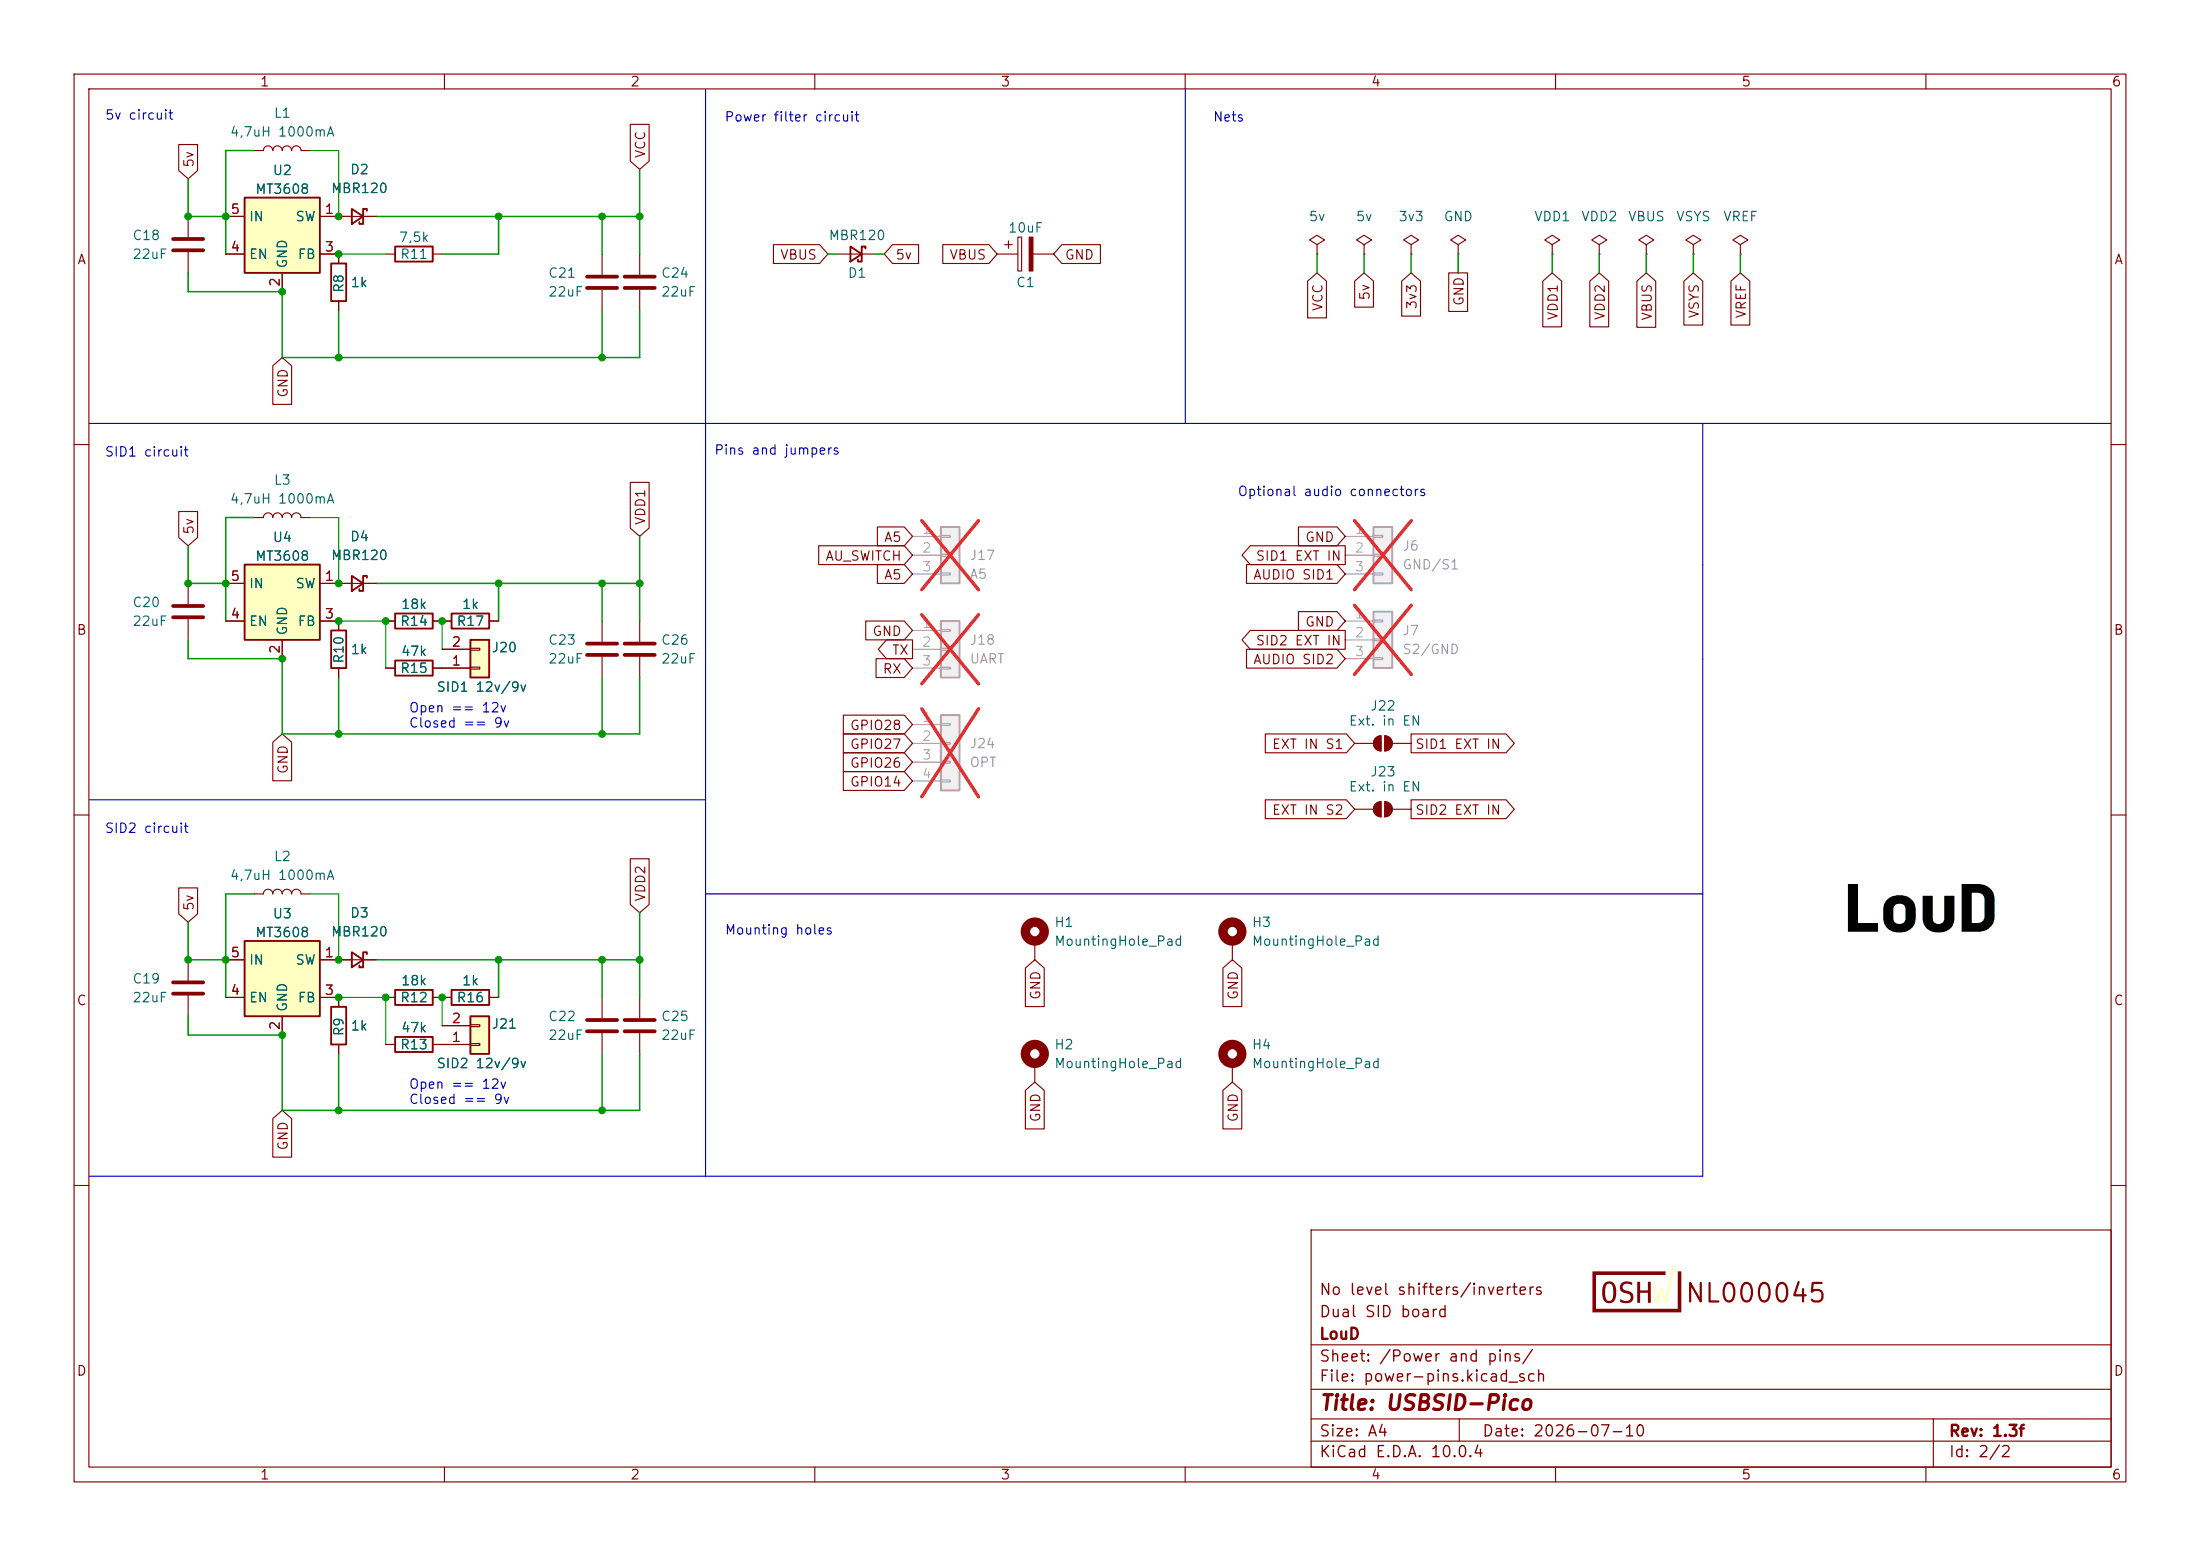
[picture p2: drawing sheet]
<svg xmlns="http://www.w3.org/2000/svg" width="297mm" height="210mm" viewBox="0 0 297 210" stroke-linecap="round" stroke-linejoin="round" font-family="sans-serif">
<g fill="none" stroke="#840000" stroke-width=".15">
<path d="M10 10h277v190h-277zM12 12h273v186h-273zM60 10v2M110 10v2M160 10v2M210 10v2M260 10v2M10 60h2M285 60h2M81.3 83.8v2.8M81.3 88.6v2.8M10 110h2"/>
<path d="M285 110h2M25.4 129.5v2.8M25.4 134.4v2.8M10 160h2M177 166h108v32h-108zM285 160h2M60 198v2M110 198v2M160 198v2M177 194.5h108M177 191.5h108M177 187.5h108"/>
<path d="M177 181.5h108M197 191.5v3M210 198v2M260 198v2M261 191.5v6.5"/>
</g>
<path d="M79.2 86.9h4.1M79.2 88.4h4.1M23.4 132.6h4M23.4 134.1h4" fill="none" stroke="#840000" stroke-width=".51"/>
<path d="M63.5 86.4h2.5v5h-2.5z" fill="#ffffc2"/>
<path d="M47.5 77.7l1.5 1-1.5 1.1zM49.5 78v-.3h-.5v2.1h-.5v-.3M63.5 86.4h2.5v5h-2.5zM47.5 128.5l1.5 1-1.5 1.1zM49.5 128.8v-.3h-.5v2.1h-.5v-.3" fill="none" stroke="#840000" stroke-width=".25"/>
<g fill="none" stroke="#840000" stroke-width=".15">
<path d="M234.9 33l1.1-.6-1.1-.6-1 .6 1 .6v1.3M234.9 34.3h.1M34.3 69.9h1.3a.64 .64 0 0 1 .6-.7 .64 .64 0 0 1 .6 .7 .64 .64 0 0 1 .7-.7 .64 .64 0 0 1 .6 .7 .64 .64 0 0 1 .6-.7 .64 .64 0 0 1 .7 .7 .64 .64 0 0 1 .6-.7 .64 .64 0 0 1 .6 .7h1.3M45.7 78.7h5.1M59.7 90.2h3.8M59.7 87.6h3.8M63.5 90h1.3v.3h-1.3zM63.5 87.5h1.3v.3h-1.3zM86.4 83.8v2.8M86.4 88.6v2.8M34.3 120.7h1.3a.64 .64 0 0 1 .6-.7 .64 .64 0 0 1 .6 .7 .64 .64 0 0 1 .7-.7 .64 .64 0 0 1 .6 .7 .64 .64 0 0 1 .6-.7 .64 .64 0 0 1 .7 .7 .64 .64 0 0 1 .6-.7 .64 .64 0 0 1 .6 .7h1.3M45.7 129.5h5.1"/>
<path d="M81.3 134.6v2.8M81.3 139.4v2.8M86.4 134.6v2.8M86.4 139.4v2.8M139.7 127v2.5M166.4 127v2.5M139.7 143.5v2.6M166.4 143.5v2.6"/>
</g>
<path d="M84.3 86.9h4.1M84.3 88.4h4.1M79.2 137.7h4.1M79.2 139.2h4.1M84.3 137.7h4.1M84.3 139.2h4.1" fill="none" stroke="#840000" stroke-width=".51"/>
<g fill="none" stroke="#840000" stroke-width="1.3">
<circle cx="139.7" cy="125.7" r="1.27"/>
<circle cx="166.4" cy="125.7" r="1.27"/>
<circle cx="139.7" cy="142.2" r="1.27"/>
<circle cx="166.4" cy="142.2" r="1.27"/>
</g>
<path d="M63.5 137.2h2.5v5h-2.5z" fill="#ffffc2"/>
<path d="M63.5 137.2h2.5v5h-2.5z" fill="none" stroke="#840000" stroke-width=".25"/>
<path d="M25.4 78.7v2.8M25.4 83.6v2.8M59.7 138.4h3.8M63.5 138.3h1.3v.3h-1.3zM59.7 141h3.8M63.5 140.8h1.3v.3h-1.3z" fill="none" stroke="#840000" stroke-width=".15"/>
<path d="M23.4 81.8h4M23.4 83.3h4" fill="none" stroke="#840000" stroke-width=".51"/>
<path d="M33 127h10.2v10.2h-10.2z" fill="#ffffc2"/>
<path d="M44.7 35.6h2v5h-2zM47.5 28.2l1.5 1-1.5 1zM49.5 28.4v-.2h-.5v2h-.5v-.2M53.3 33.3h5.1v2h-5.1zM33 127h10.2v10.2h-10.2zM53.3 133.6h5.1v2h-5.1zM61 133.6h5v2h-5z" fill="none" stroke="#840000" stroke-width=".25"/>
<g fill="none" stroke="#840000" stroke-width=".15">
<path d="M25.4 29.2v2.8M25.4 34v2.8M34.3 20.3h1.3a.64 .64 0 0 1 .6-.6 .64 .64 0 0 1 .6 .6 .64 .64 0 0 1 .7-.6 .64 .64 0 0 1 .6 .6 .64 .64 0 0 1 .6-.6 .64 .64 0 0 1 .7 .6 .64 .64 0 0 1 .6-.6 .64 .64 0 0 1 .6 .6h1.3M45.7 29.2h5.1M45.7 34.3v1.3M52.1 34.3h1.2M58.4 34.3h1.3M81.3 34.3v2.8M81.3 39.1v2.8M86.4 34.3v2.8M86.4 39.1v2.8M209.5 33l1.1-.6-1.1-.6-1 .6 1 .6v1.3"/>
<path d="M209.5 34.3h.1M215.9 33l1-.6-1-.6-1 .6 1 .6v1.3M215.9 34.3h.1M45.7 40.6v1.3M30.5 129.5h2.5M30.5 134.6h2.5M38.1 137.2v2.5M43.2 129.5h2.5M43.2 134.6h2.5M52.1 134.6h1.2M58.4 134.6h2.6M66 134.6h1.3"/>
</g>
<path d="M23.4 32.3h4M23.4 33.8h4M79.2 37.3h4.1M79.2 38.9h4.1M84.3 37.3h4.1M84.3 38.9h4.1" fill="none" stroke="#840000" stroke-width=".51"/>
<path d="M33 26.7h10.2v10.1h-10.2z" fill="#ffffc2"/>
<path d="M33 26.7h10.2v10.1h-10.2z" fill="none" stroke="#840000" stroke-width=".25"/>
<g fill="none" stroke="#840000" stroke-width=".15">
<path d="M30.5 29.2h2.5M30.5 34.3h2.5M38.1 36.8v2.6M43.2 29.2h2.5M43.2 34.3h2.5M177.8 33l1-.6-1-.6-1 .6 1 .6v1.3M177.8 34.3h.1M184.1 33l1.1-.6-1.1-.6-1 .6 1 .6v1.3M184.1 34.3h.1M190.5 33l1-.6-1-.6-1 .6 1 .6v1.3M190.5 34.3h.1M196.8 33l1.1-.6-1.1-.6-1 .6 1 .6v1.3"/>
<path d="M196.8 34.3h.1M182.9 109.2h2.5M185.7 108.5l.4-.2 .3-.1v2a1.02 1.02 0 0 1-.9-.6 1.02 1.02 0 0 1 .2-1.1zM186.9 108.2a1.02 1.02 0 0 1 1.1 1 1.02 1.02 0 0 1-1.1 1zM188 109.2h2.5"/>
</g>
<g fill="#840000" stroke="#840000" stroke-width=".15">
<path d="M186.9 108.2a1.02 1.02 0 0 1 1.1 1 1.02 1.02 0 0 1-1.1 1z"/>
<path d="M185.7 108.5l.4-.2 .3-.1v2a1.02 1.02 0 0 1-.9-.6 1.02 1.02 0 0 1 .2-1.1z"/>
</g>
<path d="M33 76.2h10.2v10.2h-10.2z" fill="#ffffc2"/>
<path d="M114.8 33.3l1.5 1-1.5 1zM116.8 33.5v-.2h-.5v2h-.5v-.2M33 76.2h10.2v10.2h-10.2zM44.7 85.1h2v5.1h-2zM53.3 89.2h5.1v2h-5.1z" fill="none" stroke="#840000" stroke-width=".25"/>
<g fill="none" stroke="#840000" stroke-width=".15">
<path d="M113 34.3h5.1M134.6 34.3h2.8M135.6 33h1.1M136.1 32.5v1M137.4 32h.5v4.6h-.5zM139.4 34.3h2.8M222.2 33l1.1-.6-1.1-.6-1 .6 1 .6v1.3M222.2 34.3h.1M228.6 33l1-.6-1-.6-1 .6 1 .6v1.3M228.6 34.3h.1M30.5 78.7h2.5M43.2 78.7h2.5"/>
<path d="M30.5 83.8h2.5M38.1 86.4v2.5M43.2 83.8h2.5v1.3M45.7 90.2v1.2M52.1 90.2h1.2M58.4 90.2h1.3"/>
</g>
<path d="M138.9 32h.5v4.6h-.5z" fill="#840000" stroke="#840000" stroke-width=".15"/>
<path d="M185.4 82.6h2.6v7.6h-2.6z" fill="#f0f0f0"/>
<path d="M185.4 82.6h2.6v7.6h-2.6z" fill="none" stroke="#a1a1a1" stroke-width=".25"/>
<path d="M181.6 83.8h3.8M181.6 86.4h3.8M181.6 88.9h3.8M185.4 83.7h1.3v.2h-1.3zM185.4 86.2h1.3v.3h-1.3zM185.4 88.8h1.3v.2h-1.3z" fill="none" stroke="#a1a1a1" stroke-width=".15"/>
<path d="M182.9 81.7l7.6 9.3M190.5 81.7l-7.6 9.3" fill="none" stroke="#e12e31" stroke-width=".46"/>
<path d="M44.7 135.9h2v5.1h-2z" fill="none" stroke="#840000" stroke-width=".25"/>
<path d="M45.7 134.6v1.3M45.7 141v1.2" fill="none" stroke="#840000" stroke-width=".15"/>
<path d="M223.1 173h.4l.3 2.3 .3-1.5h.4l.3 1.5 .9-4.4h.4l-1.1 4.9h-.3l-.4-1.7-.4 1.7h-.4z" fill="#ffffc2"/>
<g fill="#840000">
<path d="M216.6 173.2l.5-.2a1 1 0 0 1 1.1 1.2v.6l-.2 .6-.2 .3-.4 .2a.99 .99 0 0 1-1.1-1.2v-.3h.4l.1 .8 .2 .3h.4l.3-.2 .1-1.3-.1-.4-.2-.3h-.3l-.3 .1-.1 .3-.1 .7h-.4l.1-.8z"/>
<path d="M218.9 173.2l.6-.3 .8 .2v.4l-.4-.2h-.4l-.3 .1-.1 .3 .1 .3 .9 .3 .3 .4 .1 .6-.2 .3-.2 .2-.7 .1-.7-.2v-.4l.5 .2 .5 .1 .3-.2 .1-.3-.1-.4-.9-.3-.3-.2-.1-.6z"/>
<path d="M221 173h.4v1.2h1.1v-1.2h.4v2.8h-.4v-1.3h-1.1v1.3h-.4z"/>
<path d="M215 171.6h9.8v.5h-9.3v4.5h11v-5h.5v5.5h-12z"/>
</g>
<path d="M185.4 71.1h2.6v7.6h-2.6z" fill="#f0f0f0"/>
<path d="M185.4 71.1h2.6v7.6h-2.6z" fill="none" stroke="#a1a1a1" stroke-width=".25"/>
<path d="M181.6 72.4h3.8M181.6 74.9h3.8M181.6 77.5h3.8M185.4 72.3h1.3v.2h-1.3zM185.4 74.8h1.3v.3h-1.3zM185.4 77.3h1.3v.3h-1.3z" fill="none" stroke="#a1a1a1" stroke-width=".15"/>
<path d="M182.9 70.3l7.6 9.3M190.5 70.3l-7.6 9.3" fill="none" stroke="#e12e31" stroke-width=".46"/>
<path d="M127 71.1h2.5v7.6h-2.5z" fill="#f0f0f0"/>
<path d="M127 71.1h2.5v7.6h-2.5z" fill="none" stroke="#a1a1a1" stroke-width=".25"/>
<path d="M123.2 72.4h3.8M123.2 74.9h3.8M123.2 77.5h3.8M127 72.3h1.3v.2h-1.3zM127 74.8h1.3v.3h-1.3zM127 77.3h1.3v.3h-1.3z" fill="none" stroke="#a1a1a1" stroke-width=".15"/>
<path d="M124.4 70.3l7.7 9.3M132.1 70.3l-7.7 9.3" fill="none" stroke="#e12e31" stroke-width=".46"/>
<path d="M127 83.8h2.5v7.6h-2.5z" fill="#f0f0f0"/>
<path d="M127 83.8h2.5v7.6h-2.5z" fill="none" stroke="#a1a1a1" stroke-width=".25"/>
<path d="M123.2 85.1h3.8M123.2 87.6h3.8M123.2 90.2h3.8M127 85h1.3v.2h-1.3zM127 87.5h1.3v.3h-1.3zM127 90h1.3v.3h-1.3z" fill="none" stroke="#a1a1a1" stroke-width=".15"/>
<path d="M124.4 83l7.7 9.3M132.1 83l-7.7 9.3" fill="none" stroke="#e12e31" stroke-width=".46"/>
<path d="M127 96.5h2.5v10.2h-2.5z" fill="#f0f0f0"/>
<path d="M127 96.5h2.5v10.2h-2.5z" fill="none" stroke="#a1a1a1" stroke-width=".25"/>
<path d="M123.2 97.8h3.8M127 97.7h1.3v.2h-1.3zM123.2 100.3h3.8M123.2 102.9h3.8M123.2 105.4h3.8M127 100.2h1.3v.3h-1.3zM127 102.7h1.3v.3h-1.3zM127 105.3h1.3v.2h-1.3z" fill="none" stroke="#a1a1a1" stroke-width=".15"/>
<path d="M124.4 95.7l7.7 11.8M132.1 95.7l-7.7 11.8" fill="none" stroke="#e12e31" stroke-width=".46"/>
<g fill="none" stroke="#840000" stroke-width=".15">
<path d="M24.1 19.5h2.6v3.5l-1.3 1.1-1.3-1.1zM85.1 16.8h2.5v4.9l-1.2 1.2-1.3-1.2zM30.5 29.2h2.5M30.5 34.3h2.5M38.1 36.8v2.6M43.2 34.3h2.5v1.3M43.2 29.2h4.3M49 29.2h1.8M104.4 33h6.2l1.2 1.3-1.2 1.3h-6.2zM120.5 33h3.5v2.6h-3.5l-1.1-1.3zM127.3 33h6.2l1.1 1.3-1.1 1.3h-6.2zM143.4 33h5.2v2.6h-5.2l-1.2-1.3z"/>
<path d="M176.5 37.9l1.3-1.1 1.3 1.1v5h-2.6zM182.9 37.9l1.2-1.1 1.3 1.1v3.6h-2.5zM189.2 37.9l1.3-1.1 1.3 1.1v4.8h-2.6zM195.6 36.8h2.5v5.2h-2.5zM208.3 37.9l1.2-1.1 1.3 1.1v6.2h-2.5zM214.6 37.9l1.3-1.1 1.3 1.1v6.2h-2.6zM221 37.9l1.2-1.1 1.3 1.1v6.3h-2.5zM227.3 37.9l1.3-1.1 1.3 1.1v6h-2.6zM233.7 37.9l1.2-1.1 1.3 1.1v6h-2.5zM36.8 49.4l1.3-1.1 1.3 1.1v5.2h-2.6zM45.7 40.6v1.3M24.1 69h2.6v3.5l-1.3 1.2-1.3-1.2z"/>
<path d="M30.5 78.7h2.5M43.2 78.7h4.3M49 78.7h1.8M85.1 65.1h2.5v6.2l-1.2 1.1-1.3-1.1zM110.5 73.7h11.6l1.1 1.2-1.1 1.3h-11.6zM118.4 76.2h3.7l1.1 1.3-1.1 1.2h-3.7zM118.4 71.1h3.7l1.1 1.3-1.1 1.3h-3.7zM168.3 76.2h12.2l1.1 1.3-1.1 1.2h-12.2zM168.8 73.7h12.8v2.5h-12.8l-1.1-1.3zM175.3 71.1h5.2l1.1 1.3-1.1 1.3h-5.2zM30.5 83.8h2.5M38.1 86.4v2.5"/>
<path d="M43.2 83.8h2.5v1.3M45.7 90.2v1.2M52.1 83.8h1.2M52.1 90.2h1.2M58.4 83.8h2.6M58.4 90.2h5.1M59.7 87.6h3.8M66 83.8h1.3M113.9 96.5h8.2l1.1 1.3-1.1 1.3h-8.2zM113.9 99.1h8.2l1.1 1.2-1.1 1.3h-8.2zM116.9 83.8h5.2l1.1 1.3-1.1 1.3h-5.2zM118.3 88.9h3.8l1.1 1.3-1.1 1.2h-3.8z"/>
<path d="M119.7 86.4h3.5v2.5h-3.5l-1.1-1.3zM168.3 87.6h12.2l1.1 1.3-1.1 1.3h-12.2zM168.8 85.1h12.8v2.5h-12.8l-1.1-1.2zM170.8 99.1h11l1.1 1.2-1.1 1.3h-11zM175.3 82.5h5.2l1.1 1.3-1.1 1.3h-5.2zM185.7 99.6l.4-.2 .3-.1v2a1.02 1.02 0 0 1-.9-.6 1.02 1.02 0 0 1 .2-1.1zM186.9 99.3a1.02 1.02 0 0 1 1.1 1 1.02 1.02 0 0 1-1.1 1zM190.5 99.1h12.8l1.1 1.2-1.1 1.3h-12.8zM24.1 119.8h2.6v3.5l-1.3 1.2-1.3-1.2zM36.8 100.2l1.3-1.1 1.3 1.1v5.2h-2.6zM85.1 115.9h2.5v6.2l-1.2 1.1-1.3-1.1zM113.9 101.6h8.2l1.1 1.3-1.1 1.2h-8.2z"/>
<path d="M113.9 104.1h8.2l1.1 1.3-1.1 1.3h-8.2zM170.8 107.9h11l1.1 1.3-1.1 1.3h-11zM182.9 100.3h2.5M188 100.3h2.5M190.5 107.9h12.8l1.1 1.3-1.1 1.3h-12.8zM30.5 129.5h2.5M30.5 134.6h2.5M38.1 137.2v2.5M43.2 134.6h2.5v1.3M43.2 129.5h4.3M49 129.5h1.8M52.1 134.6h1.2"/>
<path d="M58.4 134.6h2.6M59.7 138.4h3.8M66 134.6h1.3M138.4 130.7l1.3-1.2 1.3 1.2v5.2h-2.6zM165.1 130.7l1.3-1.2 1.2 1.2v5.2h-2.5zM36.8 151l1.3-1.1 1.3 1.1v5.2h-2.6zM45.7 141v1.2M52.1 141h1.2M58.4 141h5.1M138.4 147.2l1.3-1.1 1.3 1.1v5.2h-2.6zM165.1 147.2l1.3-1.1 1.2 1.1v5.2h-2.5z"/>
</g>
<g fill="#840000" stroke="#840000" stroke-width=".15">
<path d="M186.9 99.3a1.02 1.02 0 0 1 1.1 1 1.02 1.02 0 0 1-1.1 1z"/>
<path d="M185.7 99.6l.4-.2 .3-.1v2a1.02 1.02 0 0 1-.9-.6 1.02 1.02 0 0 1 .2-1.1z"/>
</g>
<path d="M53.3 82.8h5.1v2h-5.1zM61 82.8h5v2h-5zM53.3 140h5.1v2h-5.1z" fill="none" stroke="#840000" stroke-width=".25"/>
<path d="M95.2 12.1v146.7M160 11.9v45.3M12.1 57.2h272.9M229.9 57.2v101.6h-217.8M12.1 108h83.1M95.2 120.7h134.7" fill="none" stroke="#0000c2" stroke-width=".15"/>
<g fill="none" stroke="#009600" stroke-width=".2">
<path d="M25.4 36.8v2.6h12.7v8.9h48.3v-6.4M25.4 24.1v5.1h5.1M34.3 20.3h-3.8v14M50.8 29.2h35.6M67.3 29.2v5.1h-7.6M81.3 29.2v5.1M86.4 22.9v11.4M111.8 34.3h1.2M118.1 34.3h1.3M177.8 34.3v2.5M184.1 34.3v2.5M190.5 34.3v2.5"/>
<path d="M196.8 34.3v2.5M209.5 34.3v2.5M215.9 34.3v2.5M222.2 34.3v2.5M228.6 34.3v2.5M234.9 34.3v2.5M45.7 41.9v6.4M81.3 41.9v6.4M25.4 73.7v5h5.1M34.3 69.9h-3.8v13.9M50.8 78.7h35.6M67.3 78.7v5.1"/>
<path d="M81.3 78.7v5.1M86.4 72.4v11.4M25.4 86.4v2.5h12.7v10.2h48.3v-7.7M45.7 91.4v7.7M81.3 91.4v7.7M25.4 137.2v2.5h12.7v10.2h48.3v-7.7M25.4 124.5v5h5.1M34.3 120.7h-3.8v13.9M50.8 129.5h35.6M67.3 129.5v5.1M81.3 129.5v5.1M86.4 123.2v11.4"/>
<path d="M45.7 142.2v7.7M81.3 142.2v7.7"/>
</g>
<path d="M41.9 20.3h3.8v8.9M45.7 34.3h6.4M41.9 69.9h3.8v8.8M45.7 83.8h6.4v6.4M59.7 83.8v3.8M41.9 120.7h3.8v8.8M45.7 134.6h6.4v6.4M59.7 134.6v3.8" fill="none" stroke="#009600" stroke-width=".15"/>
<g fill="#009600" stroke="#009600" stroke-width=".14">
<circle cx="81.3" cy="29.2" r=".46"/>
<circle cx="86.4" cy="29.2" r=".46"/>
<circle cx="52.1" cy="83.8" r=".46"/>
<circle cx="45.7" cy="99.1" r=".46"/>
<circle cx="45.7" cy="83.8" r=".46"/>
<circle cx="67.3" cy="29.2" r=".46"/>
<circle cx="86.4" cy="78.7" r=".46"/>
<circle cx="81.3" cy="78.7" r=".46"/>
<circle cx="81.3" cy="48.3" r=".46"/>
<circle cx="67.3" cy="78.7" r=".46"/>
<circle cx="59.7" cy="83.8" r=".46"/>
<circle cx="25.4" cy="29.2" r=".46"/>
<circle cx="30.5" cy="29.2" r=".46"/>
<circle cx="30.5" cy="78.7" r=".46"/>
<circle cx="25.4" cy="78.7" r=".46"/>
<circle cx="45.7" cy="78.7" r=".46"/>
<circle cx="52.1" cy="134.6" r=".46"/>
<circle cx="45.7" cy="149.9" r=".46"/>
<circle cx="45.7" cy="129.5" r=".46"/>
<circle cx="45.7" cy="134.6" r=".46"/>
<circle cx="59.7" cy="134.6" r=".46"/>
<circle cx="81.3" cy="129.5" r=".46"/>
<circle cx="86.4" cy="129.5" r=".46"/>
<circle cx="67.3" cy="129.5" r=".46"/>
<circle cx="25.4" cy="129.5" r=".46"/>
<circle cx="30.5" cy="129.5" r=".46"/>
<circle cx="81.3" cy="99.1" r=".46"/>
<circle cx="38.1" cy="88.9" r=".46"/>
<circle cx="38.1" cy="39.4" r=".46"/>
<circle cx="45.7" cy="34.3" r=".46"/>
<circle cx="45.7" cy="48.3" r=".46"/>
<circle cx="45.7" cy="29.2" r=".46"/>
<circle cx="38.1" cy="139.7" r=".46"/>
<circle cx="81.3" cy="149.9" r=".46"/>
</g>
<text font-size="8.8" x="248.4" y="125.8">LouD</text>
<text font-size="2.5" fill="#840000" x="227.3" y="176.4">NL000045</text>
<text font-size="2" fill="#840000" x="178" y="190.8">Title: USBSID-Pico</text>
<g font-size="1.5" fill="#840000">
<text x="178" y="178.2">Dual SID board</text>
<text x="178" y="175.2">No level shifters/inverters</text>
<text x="178" y="184.2">Sheet: /Power and pins/</text>
<text x="178" y="181.2">LouD</text>
<text x="178" y="186.9">File: power-pins.kicad_sch</text>
<text x="178" y="197.1">KiCad E.D.A. 10.0.4</text>
<text x="178" y="194.3">Size: A4</text>
<text x="200" y="194.3">Date: 2026-07-10</text>
<text x="263" y="194.3">Rev: 1.3f</text>
<text x="263" y="197.1">Id: 2/2</text>
</g>
<g font-size="1.3" fill="#840000">
<text x="35" y="12">1</text>
<text x="85" y="12">2</text>
<text x="135" y="12">3</text>
<text x="185" y="12">4</text>
<text x="235" y="12">5</text>
<text x="285" y="12">6</text>
<text x="26.5" y="22.7" transform="rotate(-90 26.5 22.7)">5v</text>
<text x="87.4" y="21.4" transform="rotate(-90 87.4 21.4)">VCC</text>
<text x="10.3" y="36">A</text>
<text x="105.2" y="35.4">VBUS</text>
<text x="120.8" y="35.4">5v</text>
<text x="128.1" y="35.4">VBUS</text>
<text x="143.7" y="35.4">GND</text>
<text x="285.3" y="36">A</text>
<text x="185.2" y="40.6" transform="rotate(-90 185.2 40.6)">5v</text>
<text x="191.6" y="41.8" transform="rotate(-90 191.6 41.8)">3v3</text>
<text x="197.9" y="41.4" transform="rotate(-90 197.9 41.4)">GND</text>
<text x="178.9" y="42.1" transform="rotate(-90 178.9 42.1)">VCC</text>
<text x="210.6" y="43.3" transform="rotate(-90 210.6 43.3)">VDD1</text>
<text x="217" y="43.3" transform="rotate(-90 217 43.3)">VDD2</text>
<text x="223.3" y="43.4" transform="rotate(-90 223.3 43.4)">VBUS</text>
<text x="229.7" y="43.1" transform="rotate(-90 229.7 43.1)">VSYS</text>
<text x="236" y="43.1" transform="rotate(-90 236 43.1)">VREF</text>
<text x="39.2" y="53.8" transform="rotate(-90 39.2 53.8)">GND</text>
<text x="87.4" y="71" transform="rotate(-90 87.4 71)">VDD1</text>
<text x="26.5" y="72.2" transform="rotate(-90 26.5 72.2)">5v</text>
<text x="111.3" y="76">AU_SWITCH</text>
<text x="119.3" y="73.5">A5</text>
<text x="169.4" y="76">SID1 EXT IN</text>
<text x="176.1" y="73.5">GND</text>
<text x="119.3" y="78.5">A5</text>
<text x="169.1" y="78.5">AUDIO SID1</text>
<text x="10.3" y="86">B</text>
<text x="117.7" y="86.2">GND</text>
<text x="120.3" y="88.7">TX</text>
<text x="169.1" y="90">AUDIO SID2</text>
<text x="169.4" y="87.4">SID2 EXT IN</text>
<text x="176.1" y="84.9">GND</text>
<text x="285.3" y="86">B</text>
<text x="119.1" y="91.2">RX</text>
<text x="114.7" y="98.9">GPIO28</text>
<text x="114.7" y="101.4">GPIO27</text>
<text x="171.6" y="101.4">EXT IN S1</text>
<text x="191" y="101.4">SID1 EXT IN</text>
<text x="39.2" y="104.6" transform="rotate(-90 39.2 104.6)">GND</text>
<text x="114.7" y="103.9">GPIO26</text>
<text x="114.7" y="106.5">GPIO14</text>
<text x="171.6" y="110.3">EXT IN S2</text>
<text x="191" y="110.3">SID2 EXT IN</text>
<text x="26.5" y="123" transform="rotate(-90 26.5 123)">5v</text>
<text x="87.4" y="121.8" transform="rotate(-90 87.4 121.8)">VDD2</text>
<text x="10.3" y="136">C</text>
<text x="140.8" y="135" transform="rotate(-90 140.8 135)">GND</text>
<text x="167.4" y="135" transform="rotate(-90 167.4 135)">GND</text>
<text x="285.3" y="136">C</text>
<text x="39.2" y="155.4" transform="rotate(-90 39.2 155.4)">GND</text>
<text x="140.8" y="151.6" transform="rotate(-90 140.8 151.6)">GND</text>
<text x="167.4" y="151.6" transform="rotate(-90 167.4 151.6)">GND</text>
<text x="10.3" y="186">D</text>
<text x="285.3" y="186">D</text>
<text x="35" y="200">1</text>
<text x="85" y="200">2</text>
<text x="135" y="200">3</text>
<text x="185" y="200">4</text>
<text x="235" y="200">5</text>
<text x="285" y="200">6</text>
</g>
<g font-size="1.3" fill="#0000c2">
<text x="14.1" y="16.5">5v circuit</text>
<text x="97.7" y="16.7">Power filter circuit</text>
<text x="163.7" y="16.7">Nets</text>
<text x="14.1" y="61.9">SID1 circuit</text>
<text x="96.3" y="61.7">Pins and jumpers</text>
<text x="167" y="67.3">Optional audio connectors</text>
<text x="55.1" y="96.5">Open == 12v</text>
<text x="55.1" y="98.5">Closed == 9v</text>
<text x="14.1" y="112.7">SID2 circuit</text>
<text x="97.8" y="126.5">Mounting holes</text>
<text x="55.1" y="147.3">Open == 12v</text>
<text x="55.1" y="149.3">Closed == 9v</text>
</g>
<g font-size="1.3" fill="#006464">
<text x="36.9" y="16.2">L1</text>
<text x="31" y="18.8">4,7uH 1000mA</text>
<text x="36.7" y="23.9">U2</text>
<text x="47.2" y="23.8">D2</text>
<text x="34.4" y="26.5">MT3608</text>
<text x="44.6" y="26.4">MBR120</text>
<text x="17.8" y="32.7">C18</text>
<text x="17.8" y="35.3">22uF</text>
<text x="33.5" y="35.3">EN</text>
<text x="33.5" y="30.2">IN</text>
<text x="39.8" y="30.2">SW</text>
<text x="40.1" y="35.3">FB</text>
<text x="53.8" y="33">7,5k</text>
<text x="53.9" y="35.3">R11</text>
<text x="111.8" y="32.7">MBR120</text>
<text x="136" y="31.7">10uF</text>
<text x="176.6" y="30.2">5v</text>
<text x="183" y="30.2">5v</text>
<text x="188.7" y="30.2">3v3</text>
<text x="194.8" y="30.2">GND</text>
<text x="207" y="30.2">VDD1</text>
<text x="213.4" y="30.2">VDD2</text>
<text x="219.7" y="30.2">VBUS</text>
<text x="226.2" y="30.2">VSYS</text>
<text x="232.6" y="30.2">VREF</text>
<text x="39.1" y="36.3" transform="rotate(-90 39.1 36.3)">GND</text>
<text x="46.7" y="39.6" transform="rotate(-90 46.7 39.6)">R8</text>
<text x="47.3" y="39.1">1k</text>
<text x="73.9" y="37.8">C21</text>
<text x="73.9" y="40.3">22uF</text>
<text x="89.2" y="37.8">C24</text>
<text x="89.2" y="40.3">22uF</text>
<text x="114.4" y="37.8">D1</text>
<text x="137.1" y="39.1">C1</text>
<text x="36.9" y="65.7">L3</text>
<text x="31" y="68.3">4,7uH 1000mA</text>
<text x="34.4" y="76">MT3608</text>
<text x="36.7" y="73.5">U4</text>
<text x="44.6" y="75.9">MBR120</text>
<text x="47.2" y="73.4">D4</text>
<text x="17.8" y="82.3">C20</text>
<text x="33.5" y="79.7">IN</text>
<text x="39.8" y="79.7">SW</text>
<text x="54.1" y="82.5">18k</text>
<text x="62.3" y="82.5">1k</text>
<text x="17.8" y="84.8">22uF</text>
<text x="33.5" y="84.8">EN</text>
<text x="39.1" y="85.9" transform="rotate(-90 39.1 85.9)">GND</text>
<text x="40.1" y="84.8">FB</text>
<text x="46.7" y="89.7" transform="rotate(-90 46.7 89.7)">R10</text>
<text x="47.3" y="88.6">1k</text>
<text x="53.9" y="84.8">R14</text>
<text x="54.1" y="88.9">47k</text>
<text x="61.6" y="84.8">R17</text>
<text x="66.3" y="88.3">J20</text>
<text x="73.9" y="87.3">C23</text>
<text x="73.9" y="89.9">22uF</text>
<text x="89.2" y="87.3">C26</text>
<text x="89.2" y="89.9">22uF</text>
<text x="53.9" y="91.1">R15</text>
<text x="58.8" y="93.7">SID1 12v/9v</text>
<text x="182" y="98.3">Ext. in EN</text>
<text x="184.9" y="96.2">J22</text>
<text x="182" y="107.1">Ext. in EN</text>
<text x="184.9" y="105.1">J23</text>
<text x="31" y="119.1">4,7uH 1000mA</text>
<text x="36.9" y="116.5">L2</text>
<text x="36.7" y="124.3">U3</text>
<text x="47.2" y="124.2">D3</text>
<text x="142.2" y="125.4">H1</text>
<text x="168.9" y="125.4">H3</text>
<text x="33.5" y="130.5">IN</text>
<text x="34.4" y="126.8">MT3608</text>
<text x="39.8" y="130.5">SW</text>
<text x="44.6" y="126.7">MBR120</text>
<text x="142.2" y="128">MountingHole_Pad</text>
<text x="168.9" y="128">MountingHole_Pad</text>
<text x="17.8" y="133.1">C19</text>
<text x="17.8" y="135.6">22uF</text>
<text x="33.5" y="135.6">EN</text>
<text x="39.1" y="136.7" transform="rotate(-90 39.1 136.7)">GND</text>
<text x="40.1" y="135.6">FB</text>
<text x="53.9" y="135.6">R12</text>
<text x="54.1" y="133.3">18k</text>
<text x="61.6" y="135.6">R16</text>
<text x="62.3" y="133.3">1k</text>
<text x="46.7" y="139.9" transform="rotate(-90 46.7 139.9)">R9</text>
<text x="47.3" y="139.4">1k</text>
<text x="53.9" y="141.9">R13</text>
<text x="54.1" y="139.7">47k</text>
<text x="66.3" y="139.1">J21</text>
<text x="73.9" y="138.1">C22</text>
<text x="73.9" y="140.7">22uF</text>
<text x="89.2" y="138.1">C25</text>
<text x="89.2" y="140.7">22uF</text>
<text x="142.2" y="141.9">H2</text>
<text x="168.9" y="141.9">H4</text>
<text x="58.8" y="144.5">SID2 12v/9v</text>
<text x="142.2" y="144.5">MountingHole_Pad</text>
<text x="168.9" y="144.5">MountingHole_Pad</text>
</g>
<g font-size="1.3" fill="#a90000">
<text x="31" y="29.2">5</text>
<text x="43.7" y="29.2">1</text>
<text x="31" y="34.3">4</text>
<text x="43.7" y="34.3">3</text>
<text x="38.1" y="38.8" transform="rotate(-90 38.1 38.8)">2</text>
<text x="31" y="83.8">4</text>
<text x="31" y="78.7">5</text>
<text x="43.7" y="78.7">1</text>
<text x="43.7" y="83.8">3</text>
<text x="38.1" y="88.3" transform="rotate(-90 38.1 88.3)">2</text>
<text x="60.9" y="87.6">2</text>
<text x="60.9" y="90.1">1</text>
<text x="31" y="129.5">5</text>
<text x="43.7" y="129.5">1</text>
<text x="31" y="134.6">4</text>
<text x="43.7" y="134.6">3</text>
<text x="38.1" y="139.1" transform="rotate(-90 38.1 139.1)">2</text>
<text x="60.9" y="140.9">1</text>
<text x="60.9" y="138.4">2</text>
</g>
<g font-size="1.3" fill="#aaa">
<text x="124.4" y="72.4">1</text>
<text x="124.4" y="74.9">2</text>
<text x="124.4" y="77.4">3</text>
<text x="182.8" y="72.4">1</text>
<text x="182.8" y="74.9">2</text>
<text x="182.8" y="77.4">3</text>
<text x="182.8" y="83.8">1</text>
<text x="124.4" y="85.1">1</text>
<text x="124.4" y="87.6">2</text>
<text x="182.8" y="86.3">2</text>
<text x="182.8" y="88.9">3</text>
<text x="124.4" y="90.1">3</text>
<text x="124.4" y="97.8">1</text>
<text x="124.4" y="100.3">2</text>
<text x="124.4" y="102.8">3</text>
<text x="124.4" y="105.4">4</text>
</g>
<g font-size="1.3" fill="#989898">
<text x="130.8" y="75.9">J17</text>
<text x="189.2" y="74.6">J6</text>
<text x="189.2" y="77.2">GND/S1</text>
<text x="130.8" y="78.4">A5</text>
<text x="130.8" y="89.9">UART</text>
<text x="130.8" y="87.3">J18</text>
<text x="189.2" y="86.1">J7</text>
<text x="189.2" y="88.6">S2/GND</text>
<text x="130.8" y="101.3">J24</text>
<text x="130.8" y="103.8">OPT</text>
</g>
</svg>
